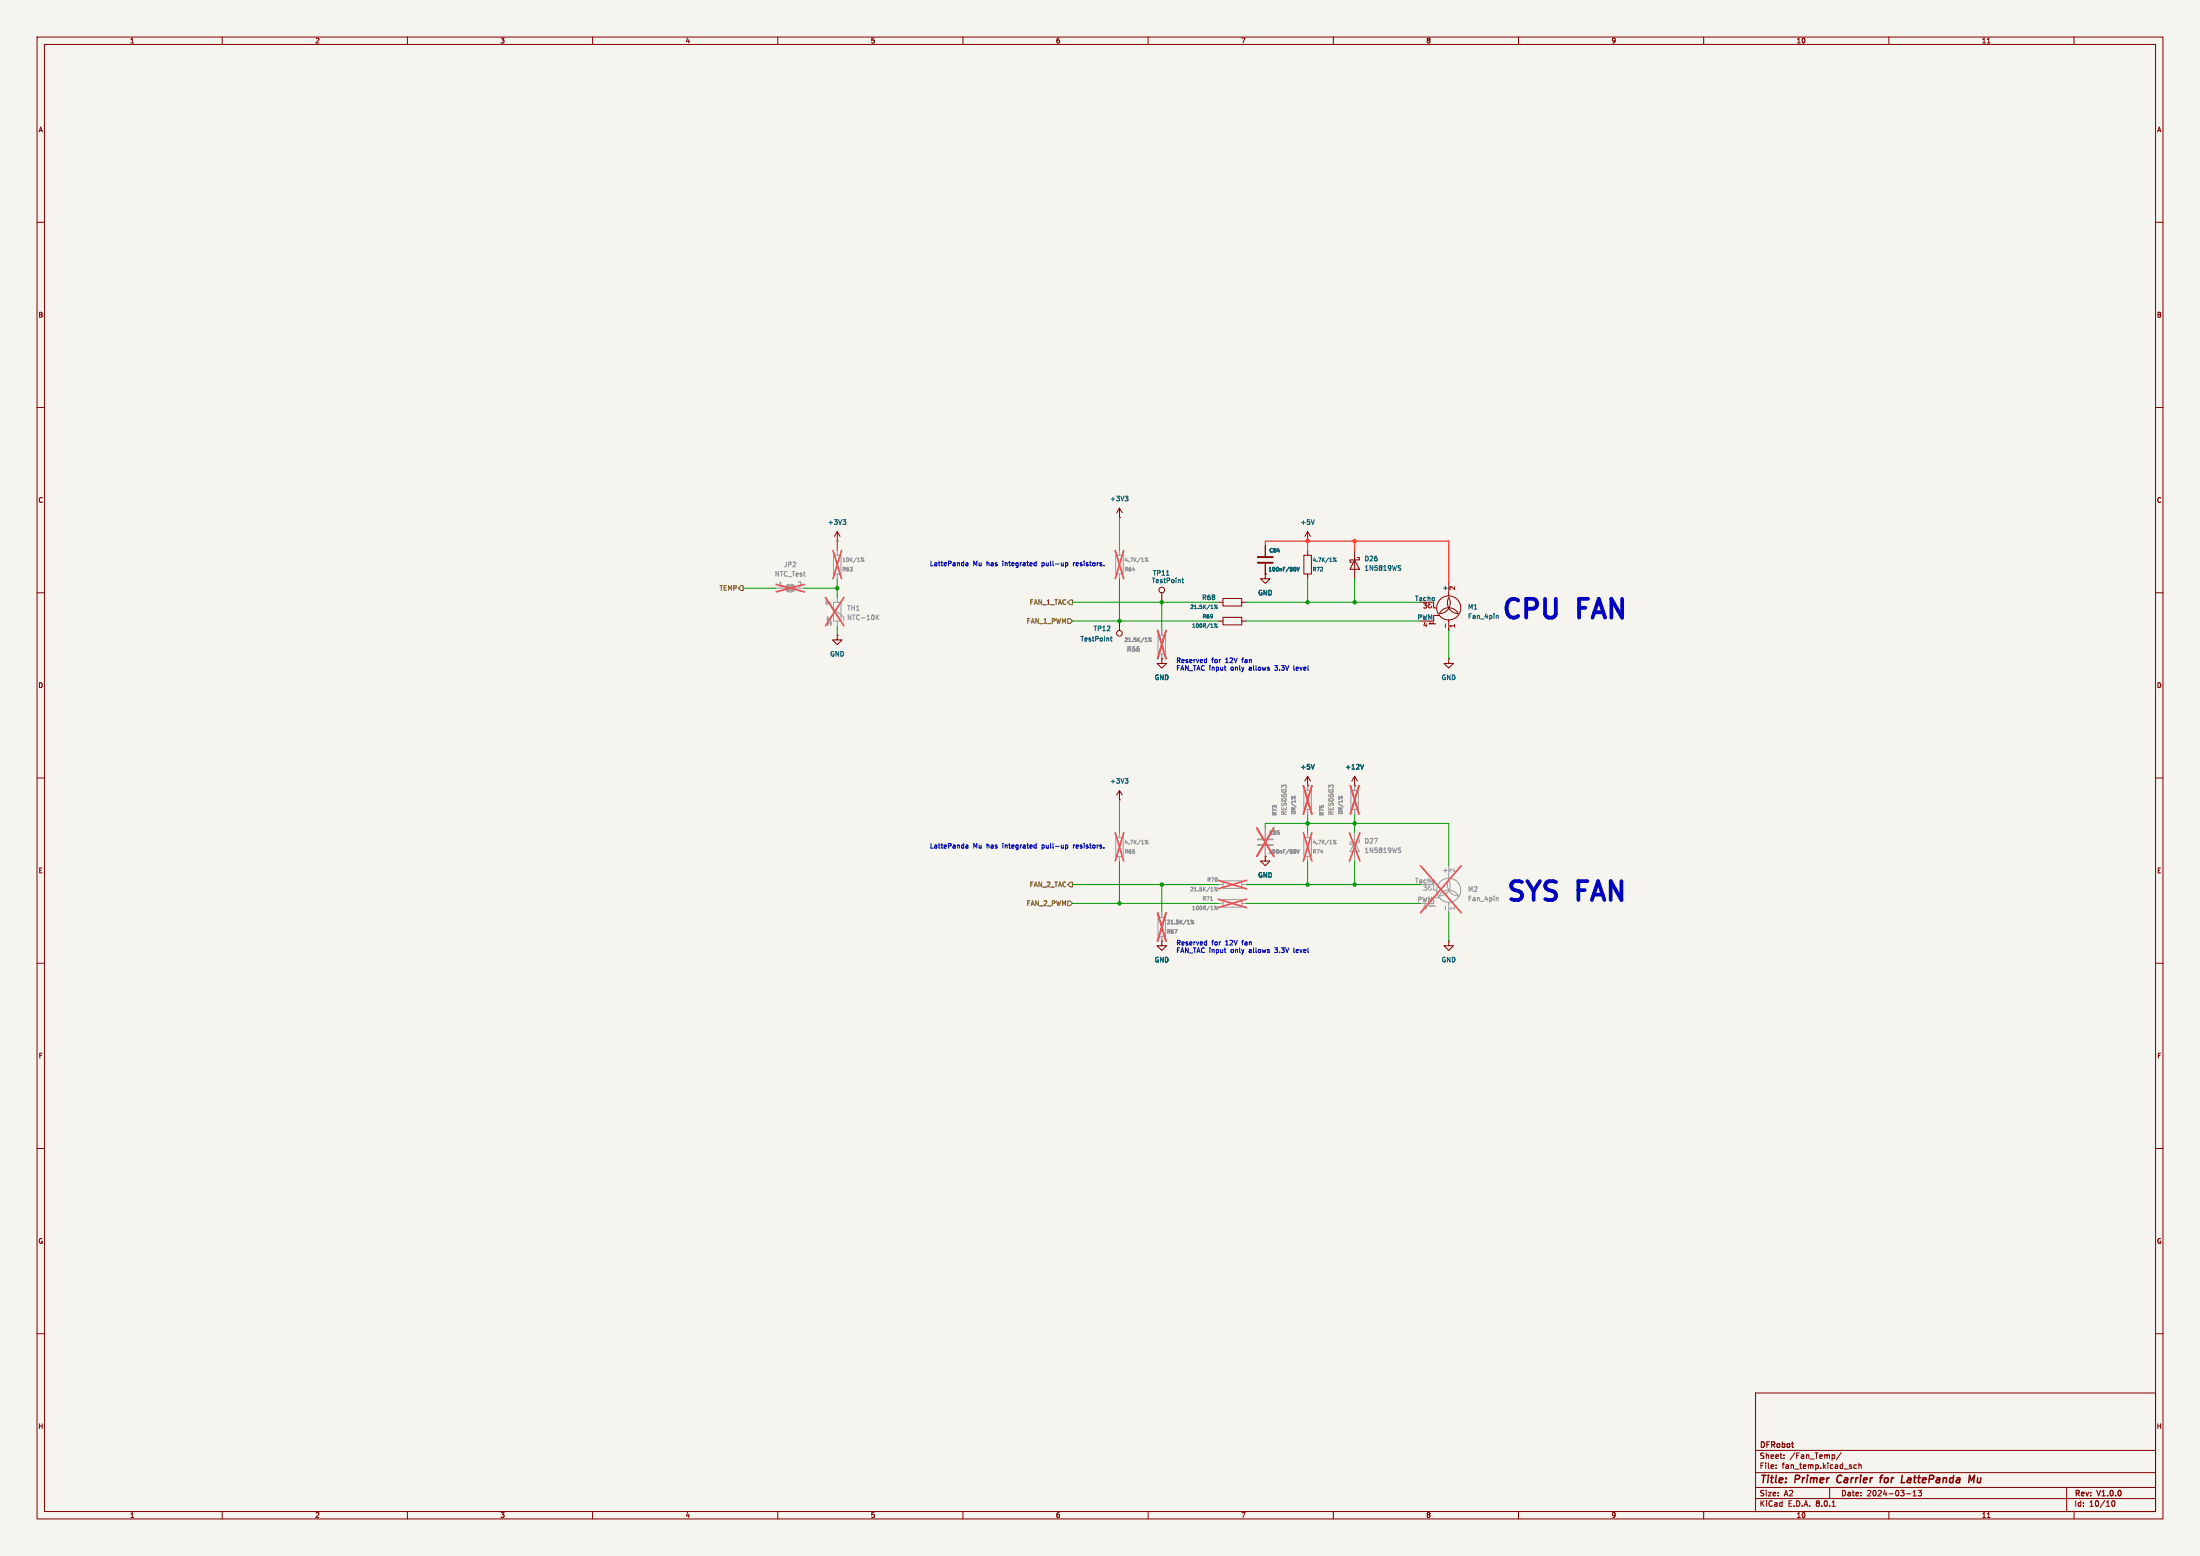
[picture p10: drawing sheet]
<svg xmlns="http://www.w3.org/2000/svg" width="594mm" height="420mm" viewBox="0 0 594 420" stroke-linecap="round" stroke-linejoin="round" font-family="sans-serif">
<path d="M0 0h594v420h-594z" fill="#f5f4ef" stroke="#f5f4ef" stroke-width=".27"/>
<g fill="none" stroke="#840000" stroke-width=".27">
<path d="M10 10h574v400h-574zM12 12h570v396h-570zM60 10v2M110 10v2M160 10v2M210 10v2M260 10v2M310 10v2M360 10v2M410 10v2M460 10v2M510 10v2"/>
<path d="M536.6 11.6h.7M560 10v2M10 60h2M582 60h2M10 110h2M582 110h2M302.3 139.7h.1M302.3 137.2v2.5M302.3 137.2l-.8 1.2M302.3 137.2l.7 1.2M10 160h2M226.1 146.1h.1"/>
<path d="M226.1 143.5l-.8 1.3M226.1 143.5v2.6M226.1 143.5l.7 1.3M341.6 154.9v1.3h1.3l-1.3 1.3-1.2-1.3h1.2M341.6 154.9h.1M341.6 147.3v2.8M341.6 152.1v2.8M352 149.9h2.1v5h-2.1zM353.1 146.1h.1M353.1 143.5l-.8 1.3M353.1 143.5v2.6M353.1 148.6v1.3"/>
<path d="M353.1 154.9v1.3M353.1 143.5l.7 1.3M365.8 151.1l1.2 2.6h-2.5zM365.8 148.6v7.6M366.4 150.5h.6v.6h-2.5v.7h.6M391.2 157.5v3.3M582 160h2M226.1 171.5v1.2h1.2l-1.2 1.3-1.3-1.3h1.3M226.1 171.5h.1M302.3 167.6v2.6M313.7 177.8v1.3h1.3l-1.3 1.2-1.3-1.2h1.3M313.7 177.8h.1"/>
<path d="M313.7 160v2.6M328.9 167.6h1.3M328.9 162.6h1.3M330.2 166.6h5.1v2.1h-5.1zM330.2 161.5h5.1v2.1h-5.1zM335.3 167.6h1.2M335.3 162.6h1.2M385.8 168.4h.3v-.3h.2v.3h.5v-.3h.3v.3h.5M385.8 162.9l.3 .2M386.1 163.1l-.5 .3 .1 .5 .6 .2 .3-.5M386.1 163.1l-.1 .2M387.1 162.6v1.5h.8"/>
<path d="M388.6 166.1h-1.5v1.5h-1M391.2 177.8v1.3h1.2l-1.2 1.2-1.3-1.2h1.3M391.2 177.8h.1M391.2 167.3v2.9M391.2 161.3a2.87 2.87 0 0 1-2.6 4.3 2.84 2.84 0 0 1 2.6-1.6 2.84 2.84 0 0 1 2.5 1.6 2.92 2.92 0 0 1-2.5-4.3zM10 210h2M302.3 215.9h.1M302.3 213.4v2.5M302.3 213.4l-.8 1.2M302.3 213.4l.7 1.2M353.1 212.1h.1M353.1 209.6v2.5"/>
<path d="M353.1 209.6l-.8 1.2M353.1 209.6l.7 1.2M365.8 212.1h.1M365.8 209.6v2.5M365.8 209.6l-.8 1.2M365.8 209.6l.7 1.2M582 210h2M341.6 231.1v1.3h1.3l-1.3 1.3-1.2-1.3h1.2M341.6 231.1h.1M10 260h2M313.7 254v1.3h1.3l-1.3 1.2-1.3-1.2h1.3M313.7 254h.1"/>
<path d="M391.2 254v1.3h1.2l-1.2 1.2-1.3-1.2h1.3M391.2 254h.1M582 260h2M10 310h2M582 310h2M10 360h2M474 376h108v32h-108zM582 360h2M474 397.5h108M474 391.5h108M479.5 396.2v.2M479.5 395.4v.2"/>
<path d="M481.7 393.5v.2M481.7 392.7v.2M495.2 392.7l.2 .3-.2 .6M497.1 392.1l-1.3 1.9M501.2 395.4h-.4l-.3 .3 .2 .6h.5M501.9 395.5l.6-.1v1M501.9 394.9v1.5M60 408v2M110 408v2M160 408v2M210 408v2M260 408v2"/>
<path d="M310 408v2M360 408v2M410 408v2M460 408v2M474 404.5h108M474 401.5h108M494 401.5v3M494.7 406.6h.8M510 408v2M514.7 403.2h1.2M516.5 403.8h.9M516.5 402.7l.5-.4v1.5"/>
<path d="M517.9 402.3h.9l-.5 .5 .4 .2v.6l-.2 .2-.6-.2M536.6 409.6h.7M558 401.5v6.5M560 408v2M570.4 405.1h.1a.8 .8 0 0 1 .6 .7 .8 .8 0 0 1-.6 .8 1 1 0 0 1-.1-1.5z"/>
<circle cx="313.7" cy="159.3" r=".76"/>
<circle cx="302.3" cy="170.9" r=".76"/>
<circle cx="391.2" cy="164.1" r="3.3"/>
</g>
<path d="M496.2 398.5l-.3 .8 .3 .8M507.5 398.9h.8M508.4 398.2l-.5 .3-.3 1.7M515.3 399.4l-.4 .3 .3 .5M531.8 398.2l.5 1.4 .8-1.4-.2 2M534 398.9l-.1 1 .2 .3M513.4 400.2h.9" fill="none" stroke="#840000" stroke-width=".4"/>
<g fill="none" stroke="#9c9b98" stroke-width=".27">
<path d="M209.5 158.8h2.6M212.4 158l.7-.3v2.1a1.02 1.02 0 0 1-.9-.7 1.02 1.02 0 0 1 .2-1.1zM213.6 157.7a1.02 1.02 0 0 1 1 1.1 1.02 1.02 0 0 1-1 1zM214.6 158.8h2.6M225 149.9h2.1v5h-2.1zM226.1 148.6v1.3M226.1 154.9v1.3M301.2 149.9h2.1v5h-2.1zM302.3 148.6v1.3M302.3 154.9v1.3M223.9 162.3l-.7 .3-.2-.4 .2-.1 .3 .1-.1 1-.3-.1-.2-.4M224.3 162.6v1l3.5 3v1"/>
<path d="M225 162.6h2.1v5h-2.1zM226.1 161.3v1.3M226.1 167.6v1.3M312.7 171.5h2v5h-2zM313.7 170.2v1.3M313.7 176.5v1.3M346.5 212.2l.2-.3 .6 .3M346.5 212.3l-.5-.4v.8M352 213.4h2.1v5h-2.1zM353.1 212.1v1.3M353.1 218.4v1.3M359.2 212.3l-.5-.4v.8"/>
<path d="M359.2 212.2l.2-.3 .6 .3M364.7 213.4h2.1v5h-2.1zM365.8 212.1v1.3M365.8 218.4v1.3M301.2 226.1h2.1v5h-2.1zM302.3 224.8v1.3M302.3 231.1v1.3M328.9 238.8h1.3M330.2 237.7h5.1v2.1h-5.1zM335.3 238.8h1.2M341.6 223.5v2.8M341.6 228.3v2.8"/>
<path d="M352 226.1h2.1v5h-2.1zM353.1 224.8v1.3M353.1 231.1v1.3M365.8 227.3l1.2 2.6h-2.5zM365.8 224.8v7.6M366.4 226.7h.6v.6h-2.5v.7h.6M385.8 239.1l.3 .2M386.1 239.3l-.5 .3 .1 .5 .6 .2 .3-.5M386.1 239.3l-.1 .2M387.1 238.8v1.5h.8M391.2 233.7v3.3M391.2 237.5a2.87 2.87 0 0 1-2.6 4.3 2.84 2.84 0 0 1 2.6-1.6 2.84 2.84 0 0 1 2.5 1.6 2.92 2.92 0 0 1-2.5-4.3z"/>
<path d="M312.7 247.7h2v5h-2zM313.7 246.4v1.3M313.7 252.7v1.3M328.9 243.8h1.3M330.2 242.8h5.1v2.1h-5.1zM335.3 243.8h1.2M385.8 244.6h.3v-.3h.2v.3h.5v-.3h.3v.3h.5M388.6 242.3h-1.5v1.5h-1M391.2 243.5v2.9"/>
<circle cx="391.2" cy="240.3" r="3.3"/>
</g>
<g fill="none" stroke="#939391" stroke-width=".27">
<path d="M232.6 150.6l.2 .1-.2 .1M233.3 150.6l-.8 1M310 150.6l-.8 1M236.8 166.5l.5 .8M237.3 166l-.7 .7M310.9 172.2l-.8 1M348.7 214.9l1 .8M361.4 214.9l1 .8M310 226.8l-.8 1M328.7 239.5l-.8 1M349.6 229.3a.62 .62 0 0 1 0 1M350.2 229.3l.3 1 .3-1"/>
<path d="M360.8 226.8l-.8 1M377.7 229.5l.4 .1 .1 .3-.5 .2M377.7 228.9h.5M322.3 248.4l-.7 1M326.8 243h.6M328.7 244.6l-.8 1M390.3 244.6v1M404.3 242.3l-.3 .1"/>
<circle cx="233.1" cy="151.4" r=".14"/>
<circle cx="309.3" cy="150.7" r=".14"/>
<circle cx="309.8" cy="151.4" r=".14"/>
<circle cx="310.3" cy="172.3" r=".14"/>
<circle cx="310.7" cy="173" r=".14"/>
<circle cx="349.6" cy="215" r=".14"/>
<circle cx="362.3" cy="215" r=".14"/>
<circle cx="309.3" cy="226.9" r=".14"/>
<circle cx="309.8" cy="227.6" r=".14"/>
<circle cx="328" cy="239.6" r=".14"/>
<circle cx="360.1" cy="226.9" r=".14"/>
<circle cx="360.6" cy="227.6" r=".14"/>
<circle cx="321.7" cy="248.5" r=".14"/>
<circle cx="322.2" cy="249.2" r=".14"/>
<circle cx="328" cy="244.7" r=".14"/>
<circle cx="328.5" cy="245.4" r=".14"/>
<circle cx="328.5" cy="240.3" r=".14"/>
</g>
<g fill="none" stroke="#e75356" stroke-width=".46">
<path d="M209.5 157.7l7.7 2.1M217.2 157.7l-7.7 2.1M224.9 148.6l2.3 7.6M227.2 148.6l-2.3 7.6M301.1 148.6l2.3 7.6M303.4 148.6l-2.3 7.6M222.9 161.3l4.9 7.6M227.8 161.3l-4.9 7.6M312.5 170.2l2.3 7.6M314.8 170.2l-2.3 7.6M351.9 212.1l2.3 7.6M354.2 212.1l-2.3 7.6"/>
<path d="M364.6 212.1l2.3 7.6M366.9 212.1l-2.3 7.6M301.1 224.8l2.3 7.6M303.4 224.8l-2.3 7.6M328.9 237.6l7.6 2.3M336.5 237.6l-7.6 2.3M339.3 223.5l4.6 7.6M343.9 223.5l-4.6 7.6M351.9 224.8l2.3 7.6M354.2 224.8l-2.3 7.6M364.4 224.8l2.8 7.6M367.2 224.8l-2.8 7.6"/>
<path d="M383.5 233.7l11 12.7M394.5 233.7l-11 12.7M312.5 246.4l2.3 7.6M314.8 246.4l-2.3 7.6M328.9 242.7l7.6 2.3M336.5 242.7l-7.6 2.3"/>
</g>
<g fill="none" stroke="#006464" stroke-width=".27">
<path d="M303.8 133.9h.8l-.5 .5M304.3 134.4l.3 .3-.3 .5M227.6 140.3h.8l-.5 .5M228.1 140.8l.3 .2-.3 .5M314.9 155.3h.8M319.1 156.5h.5M319.3 156v1.1l.3 .2M349.6 153.1a.63 .63 0 0 1 0 1M350.2 153.1l.3 1 .3-1M354.9 140.3l-.4 1.2M360.8 150.6l-.8 1M377.7 153.3l.4 .1 .1 .3-.5 .2"/>
<path d="M377.7 152.7h.5M299.8 172.2h.5M300 171.8v1.1l.3 .1M328.7 168.4l-.8 1M328.7 163.3l-.8 1M390.3 168.4v1M303.8 210.1h.8l-.5 .5M304.3 210.6l.3 .3-.3 .5M354.9 206.3l-.4 1.3M368.2 206.3l-.4 1.3"/>
<circle cx="360.1" cy="150.7" r=".14"/>
<circle cx="360.6" cy="151.4" r=".14"/>
<circle cx="328" cy="168.5" r=".14"/>
<circle cx="328.1" cy="163.4" r=".14"/>
<circle cx="328.5" cy="169.2" r=".14"/>
<circle cx="328.5" cy="164.1" r=".14"/>
</g>
<g fill="#9c9b98" stroke="#9c9b98" stroke-width=".27">
<path d="M223.5 166.5l.3 .8h-.5l.2-.8v2.3z"/>
<path d="M224.3 166.5v2.3l-.3-.8h.5l-.2 .8z"/>
<path d="M212.4 158l.7-.3v2.1a1.02 1.02 0 0 1-.9-.7 1.02 1.02 0 0 1 .2-1.1z"/>
<path d="M213.6 157.7a1.02 1.02 0 0 1 1 1.1 1.02 1.02 0 0 1-1 1z"/>
</g>
<path d="M339.6 151.9h4.1M339.6 150.4h4.1" fill="none" stroke="#840000" stroke-width=".51"/>
<path d="M339.6 228.1h4.1M339.6 226.6h4.1" fill="none" stroke="#9c9b98" stroke-width=".51"/>
<path d="M200 158.1h.7v1.3h-.7l-.6-.6zM288.3 167h.6l.7 .6-.7 .7h-.6zM288.9 161.9h.7v1.3h-.7l-.6-.6zM288.9 238.1h.7v1.3h-.7l-.6-.6zM288.3 243.2h.6l.7 .6-.7 .7h-.6z" fill="none" stroke="#725600" stroke-width=".27"/>
<g fill="none" stroke="#0000c2" stroke-width=".27">
<path d="M260.8 151.9h.5v.8M261.3 152.2l-.6 .2 .2 .3h.4M279.3 151.9h.5M279.3 152.7h.5M279.8 151.5v1.2M287.7 151.9v1.3M287.7 151.9h.4l.2 .2-.1 .6h-.5M289.8 151.9v.8M290.1 151.9l-.3 .2M298 152.6v.1M325.4 178l.4 .1M325.8 177.6v1.3"/>
<path d="M325.8 178.8l-.4 .1M349.3 179.6v1.1l.2 .2M330.5 180.1h.5M330.8 180.9h.2M260.8 228.1h.5v.8M261.3 228.4l-.6 .2 .2 .3h.4M279.3 228.1h.5M279.3 228.9h.5M279.8 227.7v1.2M287.7 228.1h.4l.2 .2-.1 .6h-.5M287.7 228.1v1.3M289.8 228.1v.8"/>
<path d="M290.1 228.1l-.3 .2M298 228.8v.1M325.4 254.2l.4 .1M325.8 253.8v1.3M325.8 255l-.4 .1M330.5 256.3h.5M330.8 257.1h.2M349.3 255.8v1.1l.2 .2"/>
</g>
<g fill="none" stroke="#009600" stroke-width=".27">
<path d="M200.7 158.8h8.8M217.2 158.8h8.9M226.1 156.2v5.1M302.3 156.2v11.4M353.1 156.2v6.4M365.8 156.2v6.4M226.1 168.9v2.6M289.6 162.6h39.3M289.6 167.6h39.3M313.7 162.6v7.6M336.5 162.6h47M336.5 167.6h47"/>
<path d="M391.2 170.2v7.6M353.1 219.7v5.1M365.8 219.7v5.1M289.6 238.8h39.3M302.3 232.4v11.4M313.7 238.8v7.6M336.5 238.8h47M341.6 223.5v-1.2h49.6v11.4M353.1 232.4v6.4M365.8 232.4v6.4M289.6 243.8h39.3M336.5 243.8h47"/>
<path d="M391.2 246.4v7.6"/>
</g>
<path d="M302.3 139.7v8.9M226.1 146.1v2.5M341.6 147.3v-1.2h49.6v11.4M353.1 146.1v2.5M365.8 146.1v2.5M302.3 215.9v8.9" fill="none" stroke="#ff0f00" stroke-width=".27"/>
<g fill="#009600" stroke="#009600" stroke-width=".27">
<circle cx="313.7" cy="162.6" r=".46"/>
<circle cx="302.3" cy="167.6" r=".46"/>
<circle cx="302.3" cy="243.8" r=".46"/>
<circle cx="226.1" cy="158.8" r=".46"/>
<circle cx="365.8" cy="162.6" r=".46"/>
<circle cx="353.1" cy="162.6" r=".46"/>
<circle cx="365.8" cy="222.3" r=".46"/>
<circle cx="353.1" cy="222.3" r=".46"/>
<circle cx="353.1" cy="238.8" r=".46"/>
<circle cx="365.8" cy="238.8" r=".46"/>
<circle cx="313.7" cy="238.8" r=".46"/>
</g>
<g fill="#ff0f00" stroke="#ff0f00" stroke-width=".27">
<circle cx="353.1" cy="146.1" r=".46"/>
<circle cx="365.8" cy="146.1" r=".46"/>
</g>
<g font-size="7.1" fill="#0000c2">
<text x="405.1" y="167.4">CPU</text>
<text x="426.5" y="167.4">FAN</text>
<text x="406.4" y="243.6">SYS</text>
<text x="426.3" y="243.6">FAN</text>
</g>
<g font-size="2.8" fill="#840000">
<text x="475" y="400.9">Title:</text>
<text x="484.7" y="400.9">Primer</text>
<text x="496.8" y="400.9">Carrier</text>
<text x="509.3" y="400.9">for</text>
<text x="515.8" y="400.9">LattePanda</text>
<text x="534.8" y="400.9">Mu</text>
</g>
<g font-size="2.1" fill="#840000">
<text x="475" y="394">Sheet:</text>
<text x="475" y="391.2">DFRobot</text>
<text x="483.2" y="394">/Fan_Temp/</text>
<text x="475" y="396.7">File:</text>
<text x="481.1" y="396.7">fan_temp.kicad_sch</text>
<text x="475" y="406.9">KiCad</text>
<text x="475" y="404.1">Size:</text>
<text x="481.7" y="404.1">A2</text>
<text x="482.7" y="406.9">E.D.A.</text>
<text x="490.3" y="406.9">8.0.1</text>
<text x="497" y="404.1">Date:</text>
<text x="504" y="404.1">2024-03-13</text>
<text x="560" y="404.3">Rev:</text>
<text x="560" y="406.9">Id:</text>
<text x="564.1" y="406.9">10/10</text>
<text x="566.4" y="404.3">V1.0.0</text>
</g>
<g font-size="1.8" fill="#840000">
<text x="35" y="11.9">1</text>
<text x="85" y="11.9">2</text>
<text x="135" y="11.9">3</text>
<text x="185" y="11.9">4</text>
<text x="235" y="11.9">5</text>
<text x="285" y="11.9">6</text>
<text x="335" y="11.9">7</text>
<text x="385" y="11.9">8</text>
<text x="435" y="11.9">9</text>
<text x="485" y="11.9">10</text>
<text x="535" y="11.9">11</text>
<text x="10.3" y="35.9">A</text>
<text x="582.3" y="35.9">A</text>
<text x="10.3" y="85.9">B</text>
<text x="582.3" y="85.9">B</text>
<text x="10.3" y="135.9">C</text>
<text x="582.3" y="135.9">C</text>
<text x="10.3" y="185.9">D</text>
<text x="582.3" y="185.9">D</text>
<text x="10.3" y="235.9">E</text>
<text x="582.3" y="235.9">E</text>
<text x="10.3" y="285.9">F</text>
<text x="582.3" y="285.9">F</text>
<text x="10.3" y="335.9">G</text>
<text x="582.3" y="335.9">G</text>
<text x="10.2" y="385.9">H</text>
<text x="582.2" y="385.9">H</text>
<text x="35" y="409.9">1</text>
<text x="85" y="409.9">2</text>
<text x="135" y="409.9">3</text>
<text x="185" y="409.9">4</text>
<text x="235" y="409.9">5</text>
<text x="285" y="409.9">6</text>
<text x="335" y="409.9">7</text>
<text x="385" y="409.9">8</text>
<text x="435" y="409.9">9</text>
<text x="485" y="409.9">10</text>
<text x="535" y="409.9">11</text>
</g>
<g font-size="1.8" fill="#006464">
<text x="299.6" y="135.5">+3V3</text>
<text x="223.4" y="141.8">+3V3</text>
<text x="351" y="141.8">+5V</text>
<text x="311.2" y="155.5">TP11</text>
<text x="368.3" y="151.7">D26</text>
<text x="368.3" y="154.2">1N5819WS</text>
<text x="310.9" y="157.6">TestPoint</text>
<text x="339.6" y="160.9">GND</text>
<text x="324.4" y="162.2">R68</text>
<text x="382" y="162.3">Tacho</text>
<text x="382.6" y="167.4">PWM</text>
<text x="396.3" y="164.7">M1</text>
<text x="396.3" y="167.2">Fan_4pin</text>
<text x="291.6" y="173.3">TestPoint</text>
<text x="295.2" y="170.5">TP12</text>
<text x="224" y="177.4">GND</text>
<text x="311.7" y="183.7">GND</text>
<text x="389.1" y="183.7">GND</text>
<text x="351" y="207.9">+5V</text>
<text x="363.1" y="207.9">+12V</text>
<text x="299.6" y="211.7">+3V3</text>
<text x="339.6" y="237.1">GND</text>
<text x="311.7" y="259.9">GND</text>
<text x="389.1" y="259.9">GND</text>
</g>
<g font-size="1.8" fill="#939391">
<text x="209.1" y="155.8">NTC_Test</text>
<text x="211.5" y="153.3">JP2</text>
<text x="228.6" y="167.6">NTC-10K</text>
<text x="228.6" y="165">TH1</text>
<text x="304.1" y="176.1">R66</text>
<text x="368.3" y="227.9">D27</text>
<text x="368.3" y="230.4">1N5819WS</text>
<text x="382" y="238.5">Tacho</text>
<text x="382.6" y="243.6">PWM</text>
<text x="396.3" y="240.9">M2</text>
<text x="396.3" y="243.4">Fan_4pin</text>
</g>
<g font-size="1.8" fill="#0000c2">
<text x="251" y="153">LattePanda</text>
<text x="262.7" y="153">Mu</text>
<text x="266.5" y="153">has</text>
<text x="271" y="153">integrated</text>
<text x="281.8" y="153">pull-up</text>
<text x="290.4" y="153">resistors.</text>
<text x="317.5" y="179.3">Reserved</text>
<text x="327.1" y="179.3">for</text>
<text x="331" y="179.3">12V</text>
<text x="335.6" y="179.3">fan</text>
<text x="317.5" y="181.3">FAN_TAC input</text>
<text x="332.4" y="181.3">only</text>
<text x="337.5" y="181.3">allows</text>
<text x="344.7" y="181.3">3.3V</text>
<text x="350" y="181.3">level</text>
<text x="251" y="229.2">LattePanda</text>
<text x="262.7" y="229.2">Mu</text>
<text x="266.5" y="229.2">has</text>
<text x="271" y="229.2">integrated</text>
<text x="281.8" y="229.2">pull-up</text>
<text x="290.4" y="229.2">resistors.</text>
<text x="317.5" y="255.5">Reserved</text>
<text x="317.5" y="257.5">FAN_TAC input</text>
<text x="327.1" y="255.5">for</text>
<text x="331" y="255.5">12V</text>
<text x="332.4" y="257.5">only</text>
<text x="335.6" y="255.5">fan</text>
<text x="337.5" y="257.5">allows</text>
<text x="344.7" y="257.5">3.3V</text>
<text x="350" y="257.5">level</text>
</g>
<g font-size="1.8" fill="#725600">
<text x="194.2" y="159.6">TEMP</text>
<text x="277.9" y="163.4">FAN_1_TAC</text>
<text x="277.1" y="168.5">FAN_1_PWM</text>
<text x="277.9" y="239.6">FAN_2_TAC</text>
<text x="277.1" y="244.7">FAN_2_PWM</text>
</g>
<g font-size="1.8" fill="#a5a4a2">
<text x="210.1" y="158.5">1</text>
<text x="215.2" y="158.5">2</text>
<text x="390.9" y="235.8" transform="rotate(-90 390.9 235.8)">+</text>
<text x="393.1" y="235.7" transform="rotate(-90 393.1 235.7)">2</text>
<text x="384.1" y="240.7">3</text>
<text x="384.1" y="245.8">4</text>
<text x="393.1" y="245.8" transform="rotate(-90 393.1 245.8)">1</text>
</g>
<g font-size="1.8" fill="#a90000">
<text x="390.9" y="159.6" transform="rotate(-90 390.9 159.6)">+</text>
<text x="393.1" y="159.5" transform="rotate(-90 393.1 159.5)">2</text>
<text x="384.1" y="164.5">3</text>
<text x="384.1" y="169.6">4</text>
<text x="393.1" y="169.6" transform="rotate(-90 393.1 169.6)">1</text>
</g>
<g font-size="1.8" fill="#9c9b98">
<text x="347.6" y="220.2" transform="rotate(-90 347.6 220.2)">RES0603</text>
<text x="360.3" y="220.2" transform="rotate(-90 360.3 220.2)">RES0603</text>
</g>
<g font-size="1.4" fill="#006464">
<text x="342.6" y="149.3">C84</text>
<text x="342.4" y="154.4">100nF/50V</text>
<text x="354.3" y="154.4">R72</text>
<text x="354.3" y="151.9">4.7K/1%</text>
<text x="321.3" y="164.6">21.5K/1%</text>
<text x="324.5" y="167.1">R69</text>
<text x="321.7" y="169.6">100R/1%</text>
</g>
<g font-size="1.4" fill="#939391">
<text x="227.3" y="154.4">R63</text>
<text x="227.3" y="151.9">10K/1%</text>
<text x="303.5" y="154.4">R64</text>
<text x="303.5" y="151.9">4.7K/1%</text>
<text x="303.5" y="173.4">21.5K/1%</text>
<text x="344.9" y="220.3" transform="rotate(-90 344.9 220.3)">R73</text>
<text x="350" y="219.9" transform="rotate(-90 350 219.9)">0R/1%</text>
<text x="357.6" y="220.3" transform="rotate(-90 357.6 220.3)">R75</text>
<text x="362.7" y="219.9" transform="rotate(-90 362.7 219.9)">0R/1%</text>
<text x="342.6" y="225.5">C85</text>
<text x="303.5" y="230.6">R65</text>
<text x="303.5" y="228.1">4.7K/1%</text>
<text x="342.4" y="230.6">100nF/50V</text>
<text x="354.3" y="230.6">R74</text>
<text x="354.3" y="228.1">4.7K/1%</text>
<text x="325.8" y="238.2">R70</text>
<text x="321.2" y="240.8">21.5K/1%</text>
<text x="321.7" y="245.8">100R/1%</text>
<text x="324.5" y="243.3">R71</text>
<text x="314.9" y="249.6">21.5K/1%</text>
<text x="314.9" y="252.2">R67</text>
</g>
</svg>
